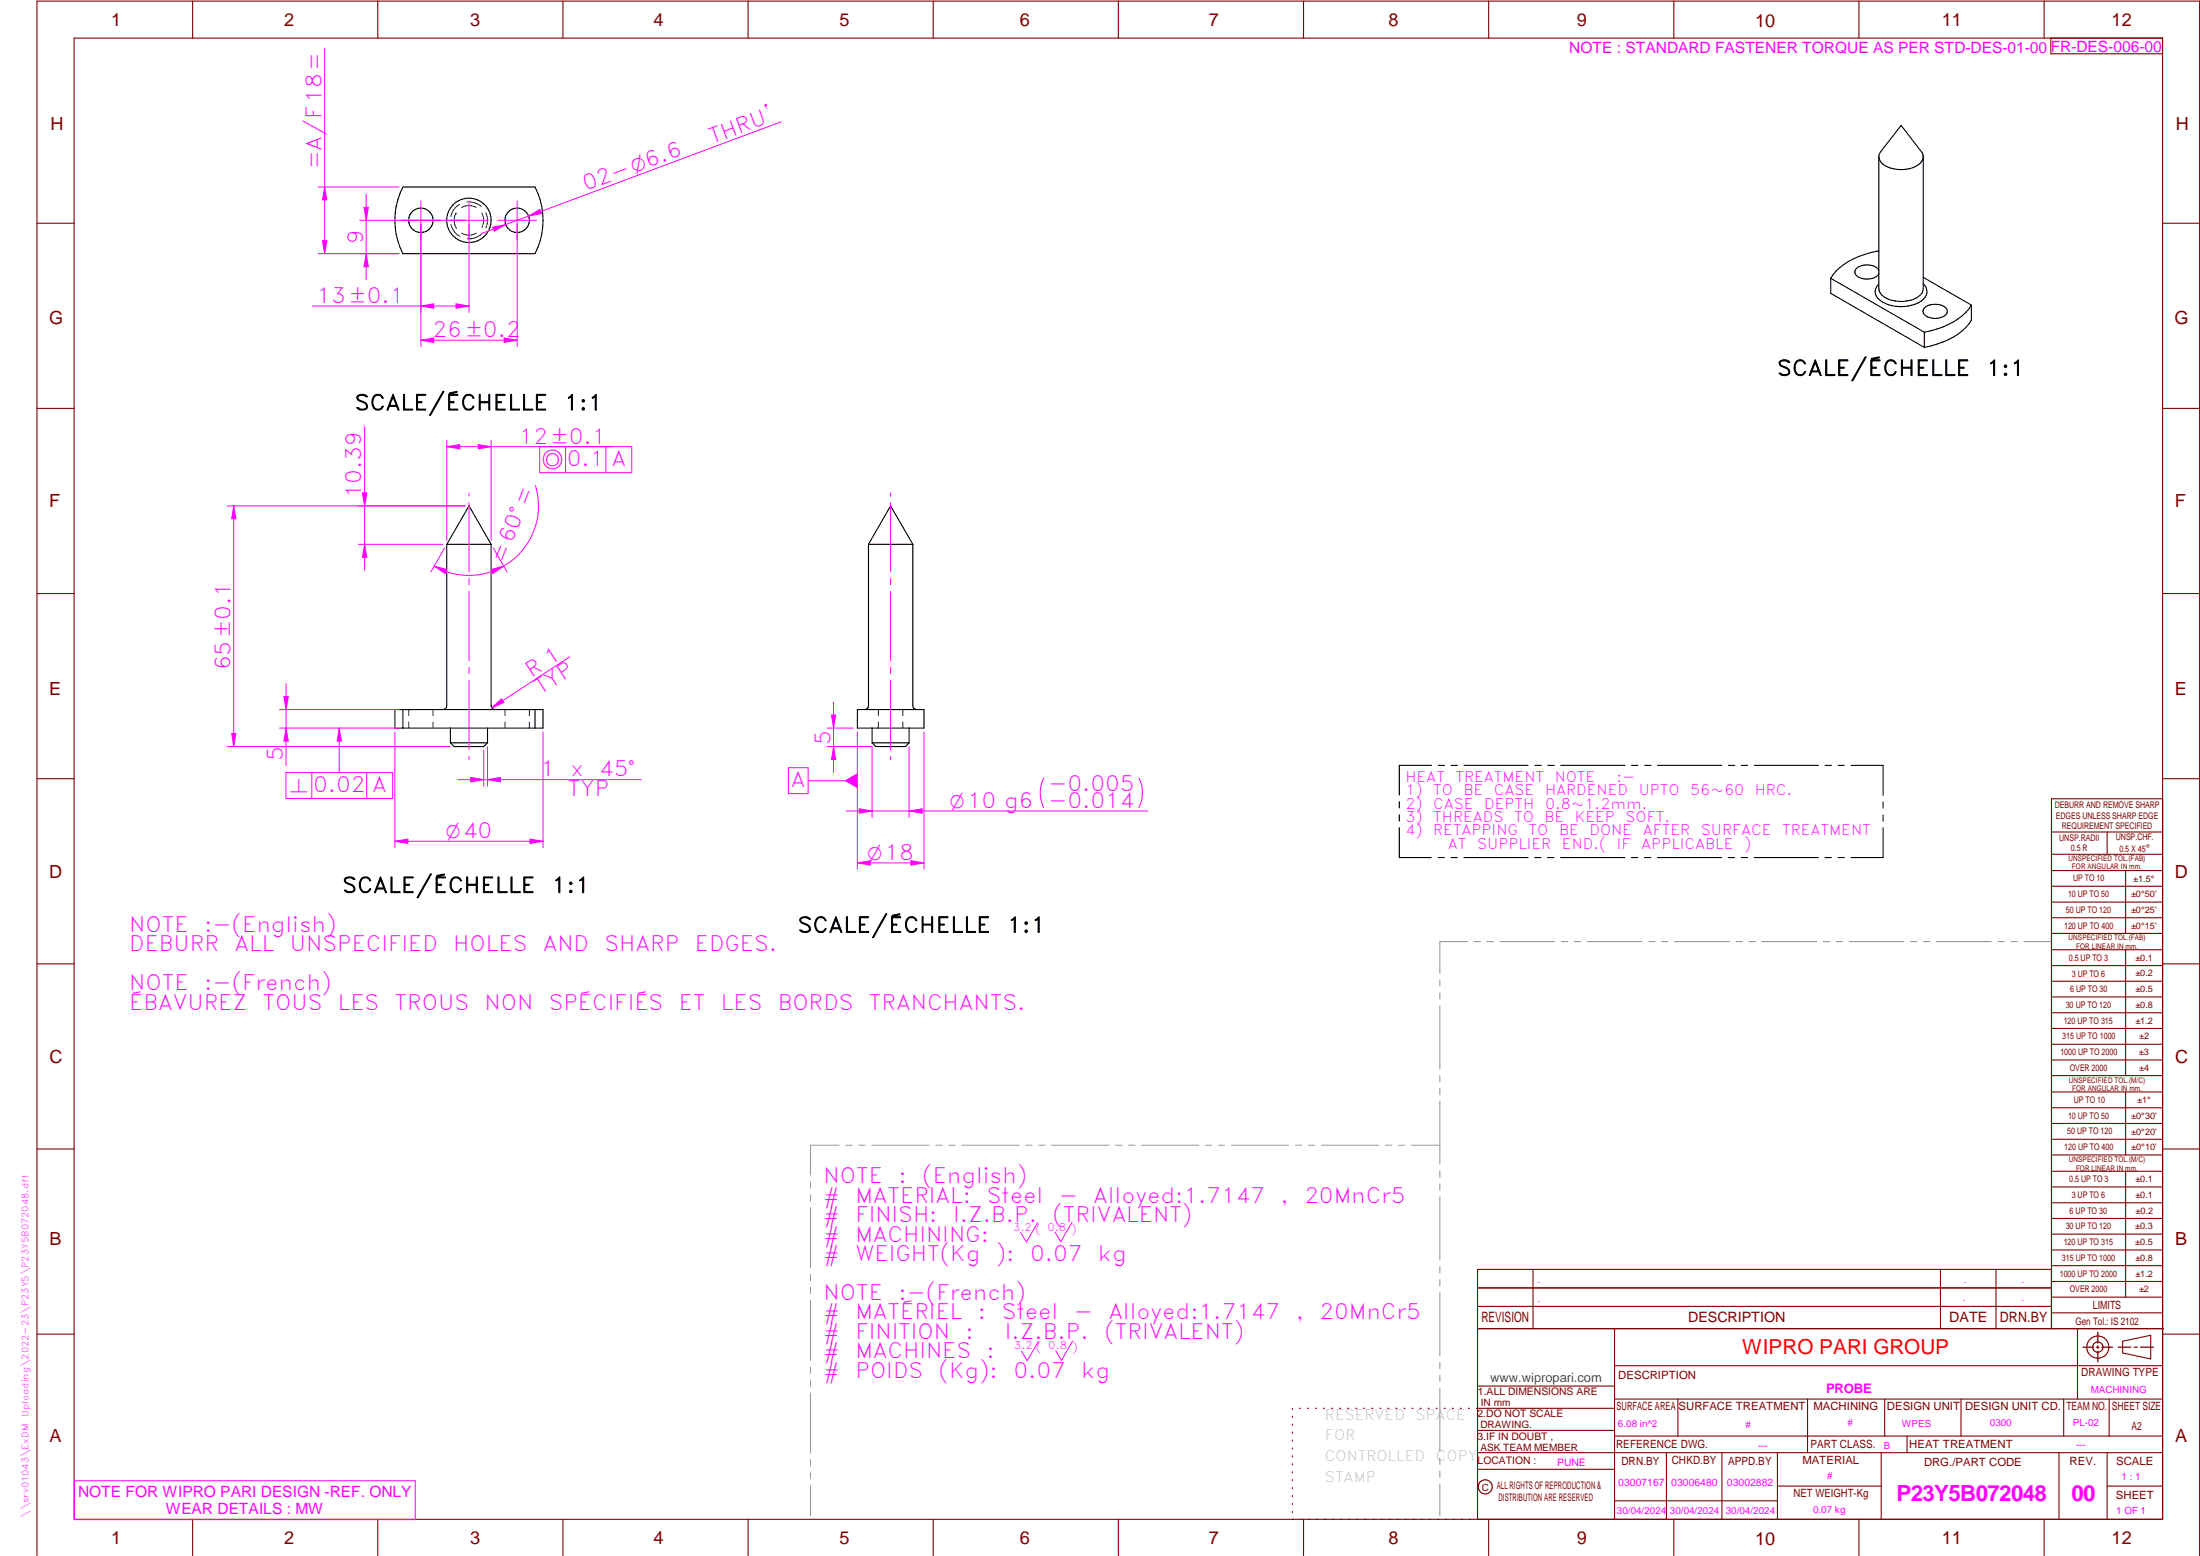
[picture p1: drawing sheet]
<svg xmlns="http://www.w3.org/2000/svg" width="594mm" height="420mm" viewBox="0 0 594 420" stroke-linecap="round" stroke-linejoin="round" font-family="sans-serif">
<g fill="none" stroke="#800000" stroke-width=".3">
<path d="M20 10.3h564v400h-564zM52 .3v10M102 .3v10M152 .3v10M202 .3v10M252 .3v10M302 .3v10M352 .3v10M402 .3v10M452 .3v10M502 .3v10M552 .3v10"/>
<path d="M553.8 10.3v4.2h30.2M10 60.3h10M584 60.3h10M10 110.3h10M584 110.3h10M10 160.3h10M584 160.3h10M10 210.3h10M584 215.7h-30v143.1M584 210.3h10M554 224.7h30M554 230.7h30"/>
<path d="M554 235.1h30M554 239.3h30M569 224.7v6M574 235.1v17M554 243.6h30M554 247.8h30M554 252.1h30M554 256.5h30M574 256.5v33.9M10 260.3h10M554 260.7h30M554 265h30"/>
<path d="M554 269.2h30M554 273.5h30M554 277.7h30M584 260.3h10M554 282h30M554 286.2h30M554 290.4h30M554 294.9h30M554 299.1h30M574 294.9v17M10 310.3h10M554 303.4h30"/>
<path d="M554 307.6h30M554 311.9h30M554 316.3h30M574 316.3v34M584 310.3h10M554 320.5h30M554 324.8h30M554 329h30M554 333.2h30M554 337.5h30M399 358.8h185.2M399 352.8h155"/>
<path d="M399 347.8h155M414 342.8v16M436 358.8v51.5M524 342.8v16M539 342.8v16M554 341.8h30M554 346h30M554 350.3h30M554 354.5h30M554 342.8h-155v67.5M561 358.8v19M10 360.3h10"/>
<path d="M399 374.3h37M436 377.8h148M453.1 377.8v10M488.1 377.8v14.5M508.9 377.8v10M529.5 377.8v10M557.3 377.8v10M569.5 377.8v10M573.2 362.2l7.6-1.6v6.3l-7.6-1.6zM584 368.8h-148M584 360.3h10M349 380.3v.3"/>
<path d="M349 382.4v.3M349 384.6v.3M349 386.7v.3M349 388.8v.3M349 391v.3M349 393.1v.3M349 395.3v.3M349 397.4v.3M349 399.5v.3M350.9 380.3h.2M353.1 380.3h.2M355.2 380.3h.3"/>
<path d="M357.4 380.3h.3M359.6 380.3h.3M361.7 380.3h.3M363.9 380.3h.3M366.1 380.3h.3M368.3 380.3h.2M370.4 380.3h.3M372.6 380.3h.3M374.8 380.3h.3M376.9 380.3h.4M379.1 380.3h.3M381.3 380.3h.3"/>
<path d="M383.4 380.3h.4M385.6 380.3h.3M387.8 380.3h.3M390 380.3h.3M392.2 380.3h.3M394.3 380.3h.3M396.5 380.3h.3M398.7 380.3h37.3M399 396.7h37M399 392.3h185M399 386.2h37M436 387.8h148"/>
<path d="M450 392.3v18M465 392.3v18M480 392.3v18M508 392.3v18M515 387.8v4.5M556 392.3v18M569 392.3v18M52 410.3v9.7M102 410.3v9.7M152 410.3v9.7M202 410.3v9.7M252 410.3v9.7"/>
<path d="M302 410.3v9.7M349 401.7v.3M349 403.8v.4M349 406v.3M349 408.1v.3M352 410.3v9.7M402 410.3v9.7M436 405.3h44M452 410.3v9.7M480 401.3h28M502 410.3v9.7M552 410.3v9.7"/>
<path d="M569 401.3h15M10 420v-419.7h584v419.7"/>
<circle cx="566.5" cy="363.7" r="1.39"/>
<circle cx="566.5" cy="363.8" r="3"/>
<circle cx="401.1" cy="401.5" r="1.9"/>
</g>
<g fill="none" stroke="#f0f" stroke-width=".27">
<path d="M108.4 59.5h10.5M113.7 54.2v10.5M121.4 59.5h10.5M126.7 54.2v10.5M134.4 59.5h10.5M139.7 54.2v10.5M126.7 133.1v.8M126.7 135.7v18.7M240.5 133.1v.8M240.5 135.7v18.7M126.7 156.2v1.7M126.7 159.7v18.7"/>
<path d="M240.5 156.2v1.7M240.5 159.7v18.7M106.6 197.7v31.2M126.7 180.2v1.7M126.7 183.7v18.7M146.6 197.7v31.2M240.5 180.2v1.7M240.5 183.7v18.7M126.7 204.2v.9M240.5 204.2v.9M106.6 227.2l3.5-.6v1.2zM280.2 330.2l-3.1 5.2-1.5-2.6"/>
<path d="M289.5 330.1l-3.1 5.2-1.5-2.6M280.4 362.2l-3 5.3-1.6-2.7M289.6 362.1l-3 5.3-1.5-2.7M20.1 399.8h92v10.5h-92z"/>
</g>
<g fill="none" stroke="#949494" stroke-width=".27">
<path d="M396.2 254.3h-7.4v8.5M398.1 254.3h1.6M401.5 254.3h1.8M405 254.3h14.8M421.6 254.3h1.7M425.1 254.3h1.7M428.6 254.3h14.8M445.2 254.3h1.7M448.7 254.3h1.7M452.2 254.3h14.8M468.8 254.3h1.7M472.3 254.3h1.7"/>
<path d="M475.8 254.3h14.8M492.4 254.3h1.7M495.8 254.3h1.8M499.4 254.3h14.7M516 254.3h1.6M519.4 254.3h1.8M522.9 254.3h14.8M539.5 254.3h1.7M543 254.3h1.7M546.5 254.3h7.4M388.8 264.5v1.8M388.8 268.1v1.6"/>
<path d="M388.8 271.6v17M388.8 290.4v1.7M388.8 293.9v1.7M388.8 297.4v17M218.9 319.2v1.6M226.6 309.2h-7.7v8.1M228.4 309.2h1.7M231.9 309.2h1.7M235.4 309.2h15.5M252.7 309.2h1.7M256.2 309.2h1.7M259.7 309.2h15.5"/>
<path d="M277 309.2h1.7M280.5 309.2h1.7M284 309.2h15.5M301.2 309.2h1.8M304.8 309.2h1.7M308.3 309.2h15.5M325.5 309.2h1.7M329.1 309.2h1.6M332.6 309.2h15.4M349.8 309.2h1.7M353.3 309.2h1.7M356.8 309.2h15.5"/>
<path d="M374.1 309.2h1.7M377.6 309.2h1.7M381.1 309.2h7.7M388.8 316.2v1.7M388.8 319.7v1.7M218.9 322.6v1.8M218.9 326.1v16.2M388.8 323.2v17.1M218.9 344.1v1.8M218.9 347.6v1.7M218.9 351.2v16.1M388.8 342.1v1.6"/>
<path d="M388.8 345.6v1.7M388.8 349v17.1M218.9 369.1v1.7M218.9 372.6v1.8M218.9 376.1v16.2M388.8 367.9v1.7M388.8 371.4v1.7M388.8 374.9v17M218.9 394.1v1.8M218.9 397.6v1.7M388.8 393.7v1.7M388.8 397.2v1.7"/>
<path d="M218.9 401.2v8.1M388.8 400.7v8.6"/>
</g>
<path d="M566.5 359.7v3M562.5 363.8h2.9M566.1 363.8h.7M566.5 363.4v.7M566.5 364.9v2.8M567.6 363.8h2.9M572 363.8h3.4M576.3 363.8h.8M578 363.8h3.5" fill="none" stroke="#800000" stroke-width=".34"/>
<g fill="none" stroke="#000" stroke-width=".3">
<path d="M513.4 33.9l5.4 7 .5 1v36a3.9 3.9 0 0 1-3.5 3.2 7.9 7.9 0 0 1-8.1-2l-.3-1.2v-35.9l.5-1.1zM108.8 50.5h35.7a19.8 19.8 0 0 1 0 18h-35.7a19.8 19.8 0 0 1 0-18zM519.3 42.3a4.6 4.6 0 0 1-4.7 3.4 7.8 7.8 0 0 1-6.7-1.9l-.5-1.2M494.4 75.1v4.1l25.2 14.6M494.4 75.1l25.2 14.6M507.4 76.7a2.68 2.68 0 0 0 .3 4.4 10.2 10.2 0 0 0 11.7-.3 2.64 2.64 0 0 0-.1-4.1M507.4 67.9l-.3-.1a19.9 19.9 0 0 0-12.1 6.3l-.6 1M507.4 73a4.3 4.3 0 0 0-6.5 0 1.86 1.86 0 0 0 1.8 2.1 4.1 4.1 0 0 0 4.7-1.2M519.3 74.9l13 7.5M519.6 83.2a4.7 4.7 0 0 1 5.9 0 1.45 1.45 0 0 1-.9 2.4 4.3 4.3 0 0 1-5.3-1.1v-.8zM519.6 89.7v4.1M532.3 82.4a17 17 0 0 1-10.9 6.9l-1.8 .4"/>
<path d="M532.3 82.4v4a15.9 15.9 0 0 1-9.3 6.5l-3.4 .9M120.6 147h12M120.6 147v43.6a1.01 1.01 0 0 1-1 1M132.6 147v43.6a1.01 1.01 0 0 0 1 1M132.6 147l-5.9-10.4-6.1 10.4M234.5 147v43.6a1.01 1.01 0 0 1-1 1M234.5 147h12M246.5 147v43.6a1.01 1.01 0 0 0 1 1M246.5 147l-6-10.4-6 10.4M106.6 191.6h40v5h-40zM108.8 191.6v5M121.6 196.6v4"/>
<path d="M131.6 196.6v4M144.5 191.6v5M231.5 191.6h18v5h-18zM235.5 196.6v4M245.5 196.6v4M121.6 200.6h10M121.6 200.6l1 1h8l1-1M235.5 200.6l1 1h8l1-1M235.5 200.6h10"/>
<circle cx="113.6" cy="59.5" r="3.3"/>
<circle cx="126.6" cy="59.5" r="6"/>
<circle cx="139.6" cy="59.5" r="3.3"/>
</g>
<g fill="none" stroke="#008000" stroke-width=".27">
<path d="M123.1 57.5h.1M123.1 57.5a4.2 4.2 0 0 0 0 3.9M124.1 55.2a4.8 4.8 0 0 0-2.4 3.3M126.1 54.5h.1a5 5 0 0 1 3.8 1.3M128.6 56a3.9 3.9 0 0 0-3.9 0M130.1 57.5a3.8 3.8 0 0 1 0 3.9M131.2 57.4a4.8 4.8 0 0 1 0 4.1M121.8 60.6a4.7 4.7 0 0 0 2.4 3.2M123.2 61.5h.1M128.6 62.9a3.8 3.8 0 0 1-3.9 0M130 63.2a4.9 4.9 0 0 1-3.8 1.3M110.4 191.6v1.6"/>
<path d="M110.4 194.9v1.7M116.9 191.6v1.7M116.9 195v1.6M136.3 191.6v1.6M136.3 194.9v1.7M143 191.6v1.7M143 195v1.6M237.2 191.6v1.6M237.2 194.9v1.7M243.8 191.6v1.7M243.8 195v1.6"/>
</g>
<path d="M106.6 227.2l3.5-.6v1.2z" fill="#f0f"/>
<path d="M143.1 226.6l3.5 .6-3.5 .6z" fill="none" stroke="#f0f" stroke-width=".27"/>
<path d="M143.1 226.6l3.5 .6-3.5 .6z" fill="#f0f"/>
<path d="M61.4 136.6h64.2M62.6 198.1h1.1l-.6 3.5zM61.4 201.6h60.2M106.6 227.2h40" fill="none" stroke="#f0f" stroke-width=".27"/>
<path d="M62.6 198.1h1.1l-.6 3.5z" fill="#f0f"/>
<path d="M63.1 136.6l.6 3.5h-1.1z" fill="none" stroke="#f0f" stroke-width=".27"/>
<path d="M63.1 136.6l.6 3.5h-1.1z" fill="#f0f"/>
<path d="M63.1 136.6v65M75.5 196.6h32.2M75.5 191.6h32.2M77.3 196.6l.5 3.5h-1.1z" fill="none" stroke="#f0f" stroke-width=".27"/>
<path d="M77.3 196.6l.5 3.5h-1.1z" fill="#f0f"/>
<path d="M76.7 188.1h1.1l-.5 3.5z" fill="none" stroke="#f0f" stroke-width=".27"/>
<path d="M76.7 188.1h1.1l-.5 3.5z" fill="#f0f"/>
<path d="M85.9 50.5h21.8M85.9 68.5h21.8M87.1 65h1.2l-.6 3.5zM77.3 184.6v22.1" fill="none" stroke="#f0f" stroke-width=".27"/>
<path d="M87.1 65h1.2l-.6 3.5z" fill="#f0f"/>
<path d="M87.7 50.5l.6 3.5h-1.2z" fill="none" stroke="#f0f" stroke-width=".27"/>
<path d="M87.7 50.5l.6 3.5h-1.2z" fill="#f0f"/>
<path d="M87.7 13v55.5M210.9 32.9l-80.9 30.2M133 61.3l3.6-.6-3.1 1.7z" fill="none" stroke="#f0f" stroke-width=".27"/>
<path d="M133 61.3l3.6-.6-3.1 1.7z" fill="#f0f"/>
<path d="M142.7 58.3l3.1-1.7 .4 1.1z" fill="none" stroke="#f0f" stroke-width=".27"/>
<path d="M142.7 58.3l3.1-1.7 .4 1.1z" fill="#f0f"/>
<path d="M97.1 59.5h28.5M97.1 68.5h10.6M98.9 68.5l.6 3.5h-1.2z" fill="none" stroke="#f0f" stroke-width=".27"/>
<path d="M98.9 68.5l.6 3.5h-1.2z" fill="#f0f"/>
<path d="M98.3 56h1.2l-.6 3.5z" fill="none" stroke="#f0f" stroke-width=".27"/>
<path d="M98.3 56h1.2l-.6 3.5z" fill="#f0f"/>
<path d="M98.9 52.5v23M113.7 60.5v23.9M126.7 60.5v23.9M123.1 82l3.6 .6-3.6 .6z" fill="none" stroke="#f0f" stroke-width=".27"/>
<path d="M123.1 82l3.6 .6-3.6 .6z" fill="#f0f"/>
<path d="M113.7 82.6l3.4-.6v1.2z" fill="none" stroke="#f0f" stroke-width=".27"/>
<path d="M113.7 82.6l3.4-.6v1.2z" fill="#f0f"/>
<path d="M113.7 60.5v33.1M139.7 60.5v33.1M84.3 82.6h42.4M113.7 91.9l3.4-.6v1.2z" fill="none" stroke="#f0f" stroke-width=".27"/>
<path d="M113.7 91.9l3.4-.6v1.2z" fill="#f0f"/>
<path d="M136.1 91.3l3.6 .6-3.6 .6z" fill="none" stroke="#f0f" stroke-width=".27"/>
<path d="M136.1 91.3l3.6 .6-3.6 .6z" fill="#f0f"/>
<path d="M113.7 91.9h26M153.9 177.3l-21.1 13.8M132.8 191.1l2.6-2.4 .7 1z" fill="none" stroke="#f0f" stroke-width=".27"/>
<path d="M132.8 191.1l2.6-2.4 .7 1z" fill="#f0f"/>
<path d="M130.6 202.6v9.7M131.6 210.5l3.5-.6v1.2zM131.6 201.6v10.7" fill="none" stroke="#f0f" stroke-width=".27"/>
<path d="M131.6 210.5l3.5-.6v1.2z" fill="#f0f"/>
<path d="M127.1 209.9l3.5 .6-3.5 .6z" fill="none" stroke="#f0f" stroke-width=".27"/>
<path d="M127.1 209.9l3.5 .6-3.5 .6z" fill="#f0f"/>
<path d="M231.5 197.7v37M249.5 197.7v37M123.6 210.5h49.6M231.5 233l3.5-.6v1.2z" fill="none" stroke="#f0f" stroke-width=".27"/>
<path d="M231.5 233l3.5-.6v1.2z" fill="#f0f"/>
<path d="M246 232.4l3.5 .6-3.5 .6z" fill="none" stroke="#f0f" stroke-width=".27"/>
<path d="M246 232.4l3.5 .6-3.5 .6z" fill="#f0f"/>
<path d="M232 218.4l3.5 .6-3.5 .6zM235.5 201.6v19.1M245.5 201.6v19.1M281.8 210.1a9 9 0 0 0 0 8M307.5 210.1a9 9 0 0 1 0 8M231.5 233h18" fill="none" stroke="#f0f" stroke-width=".27"/>
<path d="M232 218.4l3.5 .6-3.5 .6z" fill="#f0f"/>
<path d="M245.5 219l3.5-.6v1.2z" fill="none" stroke="#f0f" stroke-width=".27"/>
<path d="M245.5 219l3.5-.6v1.2z" fill="#f0f"/>
<path d="M91.6 196.6v12M228.5 219h81.5" fill="none" stroke="#f0f" stroke-width=".27"/>
<path d="M91.6 196.6l.6 3.5h-1.1z" fill="#f0f"/>
<path d="M120.6 118.9v27M132.6 118.9v27M120.6 120.6l3.6-.5v1.1zM91.6 196.6l.6 3.5h-1.1zM77.2 208.6h28.8v7h-28.8zM84.2 208.6v7M99 208.6v7" fill="none" stroke="#f0f" stroke-width=".27"/>
<path d="M120.6 120.6l3.6-.5v1.1z" fill="#f0f"/>
<path d="M129.2 120.1l3.4 .5-3.4 .6z" fill="none" stroke="#f0f" stroke-width=".27"/>
<path d="M129.2 120.1l3.4 .5-3.4 .6z" fill="#f0f"/>
<path d="M120.6 120.6h50v7h-24.9v-7M152.7 120.6v7M163.6 120.6v7M117.3 152.9l3.4 .9-.5 1.1zM120.1 147.9l-3.7 6.5M133.2 147.9l3.7 6.5" fill="none" stroke="#f0f" stroke-width=".27"/>
<path d="M117.3 152.9l3.4 .9-.5 1.1z" fill="#f0f"/>
<path d="M132.6 153.8l3.4-.9-2.9 2z" fill="none" stroke="#f0f" stroke-width=".27"/>
<path d="M132.6 153.8l3.4-.9-2.9 2z" fill="#f0f"/>
<path d="M96.7 136.6h28.9M144.6 131.1a18.8 18.8 0 0 1-6.3 20.2 18.8 18.8 0 0 1-21 1.6M96.7 147h22.9M98.5 147l.6 3.5h-1.2z" fill="none" stroke="#f0f" stroke-width=".27"/>
<path d="M98.5 147l.6 3.5h-1.2z" fill="#f0f"/>
<path d="M97.9 133.1h1.2l-.6 3.5z" fill="none" stroke="#f0f" stroke-width=".27"/>
<path d="M97.9 133.1h1.2l-.6 3.5z" fill="#f0f"/>
<path d="M98.5 115.2v38.8M223.3 196.6h7.2M223.3 201.6h12.2M225.1 201.6l.6 3.5h-1.2z" fill="none" stroke="#f0f" stroke-width=".27"/>
<path d="M225.1 201.6l.6 3.5h-1.2z" fill="#f0f"/>
<path d="M224.5 193.1h1.2l-.6 3.5z" fill="none" stroke="#f0f" stroke-width=".27"/>
<path d="M224.5 193.1h1.2l-.6 3.5z" fill="#f0f"/>
<path d="M225.1 189.6v19M218.2 210.8h13.3" fill="none" stroke="#f0f" stroke-width=".27"/>
<path d="M228 210.8l3.5-2v4z" fill="#f0f"/>
<path d="M212.9 207.3h5.3v7h-5.3z" fill="none" stroke="#f0f" stroke-width=".27"/>
<g fill="none" stroke="#000" stroke-width=".3">
<path d="M377.9 216.5v1.7M386.5 206.7h-8.6v8M388.4 206.7h1.7M391.8 206.7h1.8M395.3 206.7h17.4M414.5 206.7h1.7M418 206.7h1.7M421.5 206.7h17.3M440.6 206.7h1.7M444.1 206.7h1.7M447.6 206.7h17.3M466.7 206.7h1.8"/>
<path d="M470.2 206.7h1.7M473.7 206.7h17.4M492.8 206.7h1.8M496.4 206.7h1.6M499.9 206.7h8.6v8.1M508.5 216.5v1.7M377.9 220v1.7M377.9 223.5v8.1h8.6M388.3 231.6h1.7M391.8 231.6h1.7M395.3 231.6h17.3M414.4 231.6h1.7"/>
<path d="M417.9 231.6h1.7M421.4 231.6h17.4M440.6 231.6h1.6M444.1 231.6h1.7M447.5 231.6h17.4M466.7 231.6h1.7M470.2 231.6h1.7M473.7 231.6h17.3M492.8 231.6h1.7M496.3 231.6h1.7M508.5 223.5v8.1h-8.7M508.5 220v1.7"/>
</g>
<g font-size="6" fill="#f0f">
<text x="512.1" y="405.2">P23Y5B072048</text>
<text x="559.4" y="405.2">00</text>
</g>
<g font-size="5.7" fill="#f0f">
<text x="192.3" y="38.9" transform="rotate(-20 192.3 38.9)">THRU`</text>
<text x="86.8" y="45.7" transform="rotate(-90 86.8 45.7)">=A/F18=</text>
<text x="158.2" y="51.6" transform="rotate(-20 158.2 51.6)">02-O6.6</text>
<text x="98" y="66" transform="rotate(-90 98 66)">9</text>
<text x="85.5" y="81.7">13±0.1</text>
<text x="116.8" y="91">26±0.2</text>
<text x="140.1" y="119.8">12±0.1</text>
<text x="153.1" y="125.9">0.1 A</text>
<text x="97.6" y="134.5" transform="rotate(-90 97.6 134.5)">10.39</text>
<text x="136.3" y="152.2" transform="rotate(-68 136.3 152.2)">=60°=</text>
<text x="62.3" y="181" transform="rotate(-90 62.3 181)">65±0.1</text>
<text x="143.5" y="183" transform="rotate(-33 143.5 183)">R 1</text>
<text x="145.9" y="187.8" transform="rotate(-33 145.9 187.8)">TYP</text>
<text x="224.2" y="201.1" transform="rotate(-90 224.2 201.1)">5</text>
<text x="76.4" y="205.5" transform="rotate(-90 76.4 205.5)">5</text>
<text x="145.9" y="209.6">1</text>
<text x="154" y="209.6">x</text>
<text x="161.8" y="209.6">45°</text>
<text x="84.6" y="213.9">0.02 A</text>
<text x="153.4" y="214.9">TYP</text>
<text x="213.6" y="212.6">A</text>
<text x="283.1" y="213.6">-0.005</text>
<text x="283.1" y="218.1">-0.014</text>
<text x="34.9" y="251.7">NOTE</text>
<text x="55.1" y="251.7">:-(English)</text>
<text x="34.9" y="256.9">DEBURR</text>
<text x="63.4" y="256.9">ALL</text>
<text x="78.3" y="256.9">UNSPECIFIED</text>
<text x="122.4" y="256.9">HOLES</text>
<text x="146.6" y="256.9">AND</text>
<text x="163.2" y="256.9">SHARP</text>
<text x="187.6" y="256.9">EDGES.</text>
<text x="34.9" y="267.4">NOTE</text>
<text x="55.1" y="267.4">:-(French)</text>
<text x="34.9" y="272.7">ÉBAVUREZ</text>
<text x="70.9" y="272.7">TOUS</text>
<text x="91.2" y="272.7">LES</text>
<text x="106.5" y="272.7">TROUS</text>
<text x="130.8" y="272.7">NON</text>
<text x="148.2" y="272.7">SPÉCIFIÉS</text>
<text x="183.3" y="272.7">ET</text>
<text x="194.7" y="272.7">LES</text>
<text x="210" y="272.7">BORDS</text>
<text x="234.6" y="272.7">TRANCHANTS.</text>
<text x="222.4" y="319.5">NOTE</text>
<text x="242.6" y="319.5">:</text>
<text x="249" y="319.5">(English)</text>
<text x="222.4" y="324.8">#</text>
<text x="231" y="324.8">MATERIAL:</text>
<text x="266.5" y="324.8">Steel</text>
<text x="285.9" y="324.8">-</text>
<text x="295.2" y="324.8">Alloyed:1.7147</text>
<text x="345.8" y="324.8">,</text>
<text x="352.2" y="324.8">20MnCr5</text>
<text x="222.4" y="330">#</text>
<text x="222.4" y="335.3">#</text>
<text x="231" y="330">FINISH:</text>
<text x="231" y="335.3">MACHINING:</text>
<text x="257.4" y="330">I.Z.B.P.</text>
<text x="284.2" y="330">(TRIVALENT)</text>
<text x="222.4" y="340.5">#</text>
<text x="231" y="340.5">WEIGHT(Kg</text>
<text x="268.9" y="340.5">):</text>
<text x="278.2" y="340.5">0.07</text>
<text x="296.5" y="340.5">kg</text>
<text x="222.4" y="351">NOTE</text>
<text x="242.6" y="351">:-(French)</text>
<text x="222.4" y="356.3">#</text>
<text x="231" y="356.3">MATÉRIEL</text>
<text x="264.1" y="356.3">:</text>
<text x="270.5" y="356.3">Steel</text>
<text x="290" y="356.3">-</text>
<text x="299.3" y="356.3">Alloyed:1.7147</text>
<text x="349.9" y="356.3">,</text>
<text x="356.3" y="356.3">20MnCr5</text>
<text x="222.4" y="361.5">#</text>
<text x="231" y="361.5">FINITION</text>
<text x="260.7" y="361.5">:</text>
<text x="271.4" y="361.5">I.Z.B.P.</text>
<text x="298.2" y="361.5">(TRIVALENT)</text>
<text x="222.4" y="366.8">#</text>
<text x="231" y="366.8">MACHINES</text>
<text x="266.4" y="366.8">:</text>
<text x="222.4" y="372">#</text>
<text x="231" y="372">POIDS</text>
<text x="253.4" y="372">(Kg):</text>
<text x="273.7" y="372">0.07</text>
<text x="291.9" y="372">kg</text>
</g>
<g font-size="5.7">
<text x="479.8" y="101.4">SCALE/ÉCHELLE</text>
<text x="536.4" y="101.4">1:1</text>
<text x="95.8" y="110.7">SCALE/ÉCHELLE</text>
<text x="152.3" y="110.7">1:1</text>
<text x="92.4" y="241">SCALE/ÉCHELLE</text>
<text x="148.9" y="241">1:1</text>
<text x="215.4" y="251.8">SCALE/ÉCHELLE</text>
<text x="271.9" y="251.8">1:1</text>
</g>
<text font-size="5.6" fill="#f00" x="470.5" y="365.5">WIPRO PARI GROUP</text>
<g font-size="5.4" fill="#f0f">
<text x="146.4" y="125.9">a</text>
<text x="78.3" y="213.9">n</text>
<text x="256.4" y="218.1">O10 g6</text>
<text x="120.3" y="226.3">O40</text>
<text x="234.2" y="232.1">O18</text>
</g>
<g font-size="4.9" fill="#800000">
<text x="30" y="6.9">1</text>
<text x="76.7" y="6.9">2</text>
<text x="127" y="6.9">3</text>
<text x="176.5" y="6.9">4</text>
<text x="226.7" y="6.9">5</text>
<text x="275.4" y="6.9">6</text>
<text x="326.4" y="6.9">7</text>
<text x="375" y="6.9">8</text>
<text x="425.8" y="6.9">9</text>
<text x="473.9" y="7.3">10</text>
<text x="524.3" y="6.9">11</text>
<text x="570.2" y="6.9">12</text>
<text x="13.6" y="35.1">H</text>
<text x="587.6" y="35.1">H</text>
<text x="13.2" y="87.5">G</text>
<text x="587.2" y="87.5">G</text>
<text x="13.2" y="137">F</text>
<text x="587.2" y="137">F</text>
<text x="13.2" y="187.6">E</text>
<text x="587.2" y="187.6">E</text>
<text x="13.2" y="237">D</text>
<text x="587.2" y="237">D</text>
<text x="13.4" y="287.1">C</text>
<text x="587.4" y="287.1">C</text>
<text x="13.4" y="336.2">B</text>
<text x="587.4" y="336.2">B</text>
<text x="13.4" y="389.3">A</text>
<text x="587.4" y="389.3">A</text>
<text x="30" y="416.9">1</text>
<text x="76.7" y="416.9">2</text>
<text x="127" y="416.9">3</text>
<text x="176.5" y="416.9">4</text>
<text x="226.7" y="416.9">5</text>
<text x="275.4" y="416.9">6</text>
<text x="326.4" y="416.9">7</text>
<text x="375" y="416.9">8</text>
<text x="425.8" y="416.9">9</text>
<text x="473.9" y="417.3">10</text>
<text x="524.3" y="416.9">11</text>
<text x="570.2" y="416.9">12</text>
</g>
<g font-size="4.2" fill="#f0f">
<text x="423.7" y="14.3">NOTE : STANDARD FASTENER TORQUE AS PER STD-DES-01-00</text>
<text x="553.8" y="14">FR-DES-006-00</text>
<text x="21.1" y="404.3">NOTE FOR WIPRO PARI DESIGN -REF. ONLY</text>
<text x="44.8" y="408.8">WEAR DETAILS : MW</text>
</g>
<g font-size="3.9" fill="#f0f">
<text x="379.5" y="211.2">HEAT</text>
<text x="379.5" y="214.8">1)</text>
<text x="387" y="214.8">TO</text>
<text x="393.1" y="211.2">TREATMENT</text>
<text x="395.2" y="214.8">BE</text>
<text x="403.4" y="214.8">CASE</text>
<text x="417.2" y="214.8">HARDENED</text>
<text x="419.8" y="211.2">NOTE</text>
<text x="436.5" y="211.2">:-</text>
<text x="442.5" y="214.8">UPTO</text>
<text x="456.4" y="214.8">56~60</text>
<text x="473.8" y="214.8">HRC.</text>
<text x="379.5" y="218.4">2)</text>
<text x="379.5" y="222">3)</text>
<text x="387" y="222">THREADS</text>
<text x="387" y="218.4">CASE</text>
<text x="400.8" y="218.4">DEPTH</text>
<text x="408.8" y="222">TO</text>
<text x="417.1" y="222">BE</text>
<text x="417.2" y="218.4">0.8~1.2mm.</text>
<text x="425.3" y="222">KEEP</text>
<text x="438.9" y="222">SOFT.</text>
<text x="379.5" y="225.6">4)</text>
<text x="387" y="225.6">RETAPPING</text>
<text x="412.8" y="225.6">TO</text>
<text x="421" y="225.6">BE</text>
<text x="429.2" y="225.6">DONE</text>
<text x="443.6" y="225.6">AFTER</text>
<text x="459.3" y="225.6">SURFACE</text>
<text x="481.3" y="225.6">TREATMENT</text>
<text x="391" y="229.2">AT</text>
<text x="398.9" y="229.2">SUPPLIER</text>
<text x="421.8" y="229.2">END.(</text>
<text x="436.6" y="229.2">IF</text>
<text x="443.2" y="229.2">APPLICABLE</text>
<text x="471" y="229.2">)</text>
</g>
<g font-size="3.9" fill="#800000">
<text x="400" y="357.1">REVISION</text>
<text x="455.9" y="357.1">DESCRIPTION</text>
<text x="526.4" y="357.1">DATE</text>
<text x="540" y="357.1">DRN.BY</text>
</g>
<g font-size="3.9" fill="#c0c0c0">
<text x="357.8" y="383.3">RESERVED</text>
<text x="382.3" y="383.3">SPACE</text>
<text x="357.8" y="388.9">FOR</text>
<text x="357.8" y="394.5">CONTROLLED</text>
<text x="387.8" y="394.5">COPY</text>
<text x="357.8" y="400">STAMP</text>
</g>
<text font-size="3.6" fill="#f0f" x="493.1" y="376.1">PROBE</text>
<text font-size="3.5" fill="#00f" x="402.4" y="373.3">www.wipropari.com</text>
<g font-size="3.1" fill="#800000">
<text x="565.1" y="353.5">LIMITS</text>
<text x="562" y="371.7">DRAWING TYPE</text>
<text x="437" y="372.3">DESCRIPTION</text>
<text x="436.5" y="380.8">SURFACE AREA</text>
<text x="453.3" y="380.8">SURFACE TREATMENT</text>
<text x="489.7" y="380.8">MACHINING</text>
<text x="509.5" y="380.8">DESIGN UNIT</text>
<text x="530.6" y="380.8">DESIGN UNIT CD.</text>
<text x="558" y="380.6">TEAM NO.</text>
<text x="570.3" y="380.7">SHEET SIZE</text>
<text x="575.6" y="386.1">A2</text>
<text x="436.4" y="391.1">REFERENCE DWG.</text>
<text x="437.8" y="395.5">DRN.BY</text>
<text x="451.4" y="395.4">CHKD.BY</text>
<text x="466.6" y="395.5">APPD.BY</text>
<text x="486.7" y="395.4">MATERIAL</text>
<text x="488.9" y="390.9">PART CLASS.</text>
<text x="515.6" y="390.9">HEAT TREATMENT</text>
<text x="519.6" y="395.9">DRG./PART CODE</text>
<text x="558.9" y="395.5">REV.</text>
<text x="571.4" y="395.6">SCALE</text>
<text x="484.3" y="404.2">NET WEIGHT-Kg</text>
<text x="571.4" y="404.7">SHEET</text>
</g>
<text font-size="3" fill="#800000" x="579.5" y="230.1">°</text>
<g font-size="2.8" fill="#f0f">
<text x="273.6" y="332.4">3.2 ( 0.8 )</text>
<text x="273.8" y="364.4">3.2 ( 0.8 )</text>
<text x="420.5" y="396">PUNE</text>
<text x="437" y="401.2">03007167</text>
<text x="451.3" y="401.2">03006480</text>
<text x="466.3" y="401.2">03002882</text>
</g>
<g font-size="2.8" fill="#800000">
<text x="560.4" y="357.7">Gen Tol.: IS 2102</text>
<text x="399.1" y="376.6">1.ALL DIMENSIONS ARE</text>
<text x="399" y="382.7">2.DO NOT SCALE</text>
<text x="399" y="388.7">3.IF IN DOUBT ,</text>
<text x="399" y="395.4">LOCATION :</text>
<text x="404.2" y="402">ALL RIGHTS OF REPRODUCTION &amp;</text>
<text x="404.7" y="405.4">DISTRIBUTION ARE RESERVED</text>
</g>
<g font-size="2.7" fill="#f0f">
<text x="564.6" y="376.2">MACHINING</text>
<text x="436.9" y="385.4">6.08 in^2</text>
<text x="471.4" y="385.5">#</text>
<text x="498.9" y="385">#</text>
<text x="513.6" y="385.3">WPES</text>
<text x="537.3" y="385.1">0300</text>
<text x="559.7" y="385.1">PL-02</text>
<text x="474.6" y="391.2">---</text>
<text x="508.7" y="391.2">B</text>
<text x="560.6" y="391.1">---</text>
<text x="493.4" y="399.5">#</text>
<text x="572.8" y="399.7">1 : 1</text>
<text x="436.6" y="408.7">30/04/2024</text>
<text x="450.9" y="408.8">30/04/2024</text>
<text x="466" y="408.9">30/04/2024</text>
<text x="489.6" y="408.5">0.07 kg</text>
<text x="571.4" y="408.7">1 OF 1</text>
</g>
<g font-size="2.7" fill="#800000">
<text x="399.9" y="379.7">IN mm</text>
<text x="399.7" y="385.7">DRAWING.</text>
<text x="399.7" y="391.8">ASK TEAM MEMBER</text>
<text x="400.1" y="402.5">C</text>
</g>
<g font-size="2.5" fill="#800000">
<text x="554.9" y="218.3">DEBURR AND REMOVE SHARP</text>
<text x="555.2" y="221">EDGES UNLESS SHARP EDGE</text>
<text x="556.1" y="227.1">UNSP.RADII</text>
<text x="556.8" y="223.8">REQUIREMENT SPECIFIED</text>
<text x="571.4" y="226.9">UNSP.CHF.</text>
<text x="559.2" y="229.9">0.5 R</text>
<text x="572.3" y="230.1">0.5 X 45</text>
<text x="559.8" y="238">UP TO 10</text>
<text x="576.1" y="238.1">±1.5°</text>
<text x="558.5" y="242.2">10 UP TO 50</text>
<text x="575.5" y="242.3">±0°50'</text>
<text x="557.4" y="250.7">120 UP TO 400</text>
<text x="557.9" y="246.5">50 UP TO 120</text>
<text x="575.5" y="250.7">±0°15'</text>
<text x="575.5" y="246.5">±0°25'</text>
<text x="558.7" y="259.4">0.5 UP TO 3</text>
<text x="559.5" y="263.7">3 UP TO 6</text>
<text x="576.6" y="263.6">±0.2</text>
<text x="576.6" y="259.4">±0.1</text>
<text x="559" y="267.9">6 UP TO 30</text>
<text x="576.6" y="267.9">±0.5</text>
<text x="557.8" y="272.2">30 UP TO 120</text>
<text x="576.6" y="272.2">±0.8</text>
<text x="556.9" y="280.7">315 UP TO 1000</text>
<text x="557.3" y="276.4">120 UP TO 315</text>
<text x="576.6" y="276.4">±1.2</text>
<text x="577.7" y="280.7">±2</text>
<text x="556.4" y="284.9">1000 UP TO 2000</text>
<text x="577.6" y="284.9">±3</text>
<text x="558.9" y="289.2">OVER 2000</text>
<text x="577.7" y="289.3">±4</text>
<text x="560" y="297.9">UP TO 10</text>
<text x="577.1" y="297.9">±1°</text>
<text x="558.5" y="302.1">10 UP TO 50</text>
<text x="575.5" y="302.1">±0°30'</text>
<text x="557.4" y="310.6">120 UP TO 400</text>
<text x="558.2" y="306.3">50 UP TO 120</text>
<text x="575.5" y="310.6">±0°10'</text>
<text x="575.5" y="306.4">±0°20'</text>
<text x="558.8" y="319.2">0.5 UP TO 3</text>
<text x="559.4" y="323.4">3 UP TO 6</text>
<text x="576.6" y="319.2">±0.1</text>
<text x="576.6" y="323.5">±0.1</text>
<text x="558.9" y="327.7">6 UP TO 30</text>
<text x="576.7" y="327.7">±0.2</text>
<text x="557.8" y="332">30 UP TO 120</text>
<text x="576.6" y="332">±0.3</text>
<text x="556.8" y="340.5">315 UP TO 1000</text>
<text x="557.3" y="336.3">120 UP TO 315</text>
<text x="576.6" y="336.3">±0.5</text>
<text x="576.6" y="340.5">±0.8</text>
<text x="556.2" y="344.7">1000 UP TO 2000</text>
<text x="576.6" y="344.7">±1.2</text>
<text x="558.9" y="349">OVER 2000</text>
<text x="577.6" y="349">±2</text>
</g>
<g font-size="2.5" fill="#f0f">
<text x="415.2" y="346.4">.</text>
<text x="530.3" y="346.5">.</text>
<text x="545.9" y="346.4">.</text>
<text x="415.2" y="351.5">.</text>
<text x="530" y="351.3">.</text>
<text x="545.9" y="351.4">.</text>
</g>
<g font-size="2.4" fill="#f0f">
<text x="7.7" y="382.7" transform="rotate(-90 7.7 382.7)">Uploading\2022-23\P23Y5\P23Y5B072048.dft</text>
<text x="7.7" y="409.8" transform="rotate(-90 7.7 409.8)">\\srv01043\ExDM</text>
</g>
<g font-size="2.1" fill="#800000">
<text x="558.5" y="232.4">UNSPECIFIED TOL.(FAB)</text>
<text x="559.5" y="234.7">FOR ANGULAR IN mm.</text>
<text x="558.6" y="253.9">UNSPECIFIED TOL.(FAB)</text>
<text x="560.7" y="256.3">FOR LINEAR IN mm.</text>
<text x="558.7" y="292.3">UNSPECIFIED TOL.(M/C)</text>
<text x="559.6" y="294.7">FOR ANGULAR IN mm.</text>
<text x="558.7" y="313.7">UNSPECIFIED TOL.(M/C)</text>
<text x="560.6" y="316.1">FOR LINEAR IN mm.</text>
</g>
</svg>
